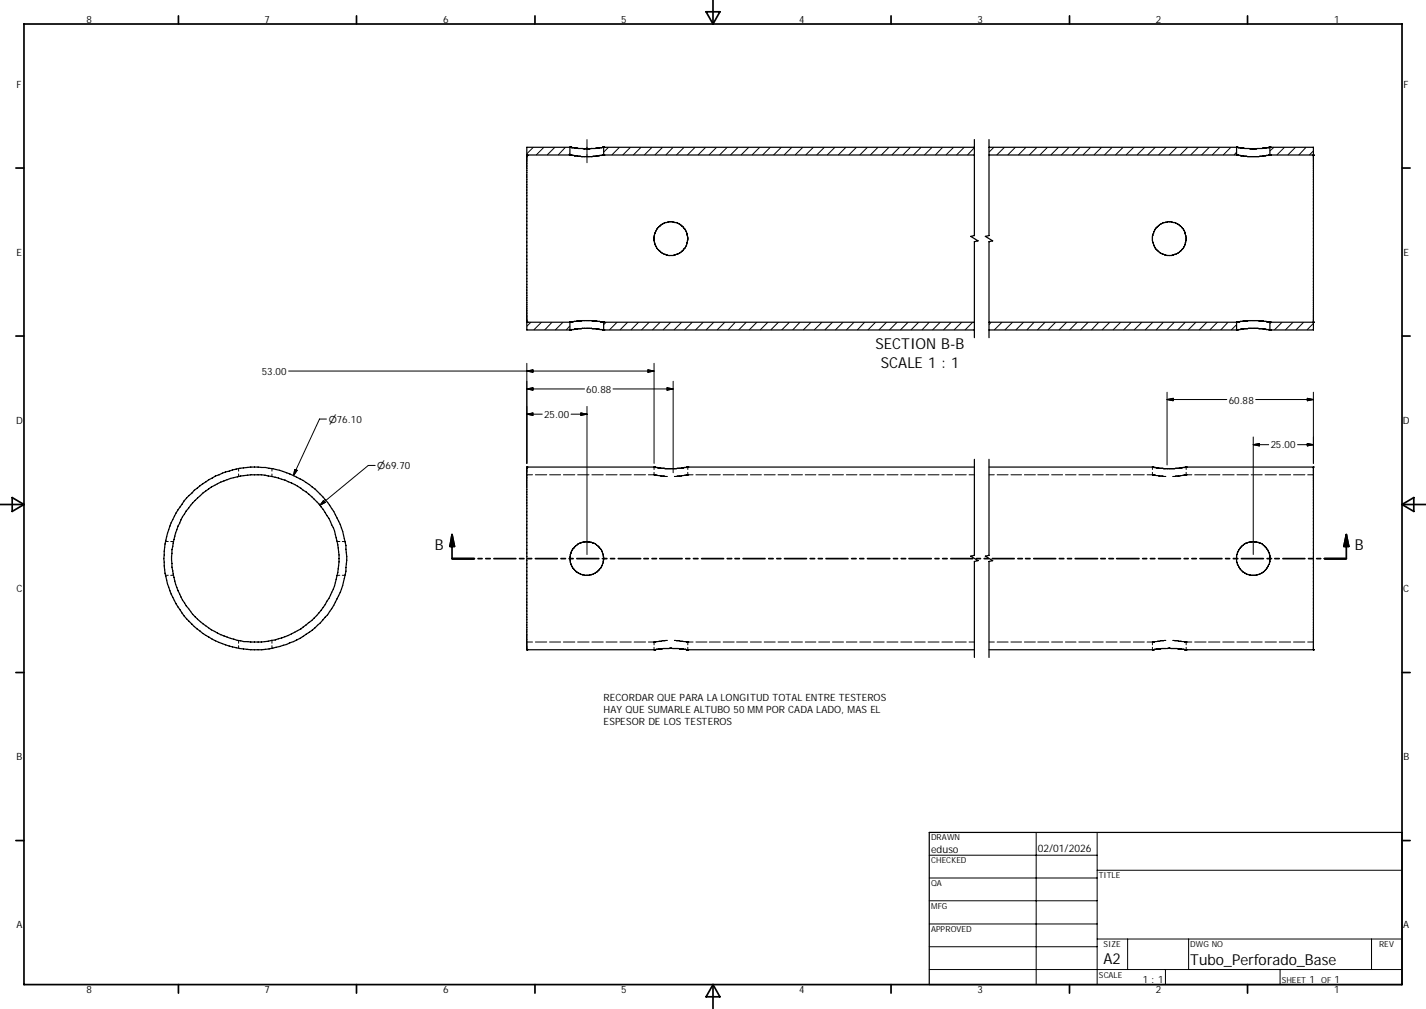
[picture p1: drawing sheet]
<svg xmlns="http://www.w3.org/2000/svg" width="297mm" height="210mm" viewBox="0 0 297 210" stroke-linecap="round" stroke-linejoin="round" font-family="sans-serif">
<g fill="none" stroke="#000" stroke-width=".21">
<path d="M111.1 30.6l-1.4 1.4M113.3 30.6l-1.6 1.7M115.6 30.6l-1.6 1.7M117.8 30.6l-1.6 1.7M118.7 31.9l-.3 .4M122.3 29v4.9M126.7 30.6l-1 1.1M129 30.6l-1.6 1.7M131.3 30.6l-1.6 1.7M133.5 30.6l-1.6 1.7M135.8 30.6l-1.6 1.7M138 30.6l-1.6 1.7"/>
<path d="M140.2 30.6l-1.5 1.7M142.5 30.6l-1.6 1.7M144.8 30.6l-1.6 1.7M147 30.6l-1.6 1.7M149.3 30.6l-1.6 1.7M151.5 30.6l-1.6 1.7M153.8 30.6l-1.7 1.7M156 30.6l-1.7 1.7M158.2 30.6l-1.6 1.7M160.4 30.6l-1.6 1.7M162.7 30.6l-1.6 1.7M164.9 30.6l-1.6 1.7"/>
<path d="M167.2 30.6l-1.6 1.7M169.4 30.6l-1.6 1.7M171.7 30.6l-1.6 1.7M173.9 30.6l-1.6 1.7M176.2 30.6l-1.6 1.7M178.4 30.6l-1.6 1.7M180.7 30.6l-1.6 1.7M182.9 30.6l-1.6 1.7M185.2 30.6l-1.6 1.7M187.4 30.6l-1.6 1.7M189.7 30.6l-1.7 1.7M191.9 30.6l-1.7 1.7"/>
<path d="M194.1 30.6l-1.6 1.7M196.3 30.6l-1.5 1.7M198.6 30.6l-1.6 1.7M200.8 30.6l-1.6 1.7M202.9 30.7l-1.4 1.6M207 30.6l-1 1.1M209.2 30.6l-1.6 1.7M211.5 30.6l-1.6 1.7M213.7 30.6l-1.6 1.7M216 30.6l-1.6 1.7M218.2 30.6l-1.6 1.7M220.5 30.6l-1.6 1.7"/>
<path d="M222.7 30.6l-1.6 1.7M225 30.6l-1.6 1.7M227.2 30.6l-1.6 1.7M229.4 30.6l-1.6 1.7M231.6 30.6l-1.6 1.7M233.9 30.6l-1.6 1.7M236.1 30.6l-1.6 1.7M238.4 30.6l-1.6 1.7M240.6 30.6l-1.6 1.7M242.9 30.6l-1.6 1.7M245.1 30.6l-1.6 1.7M247.4 30.6l-1.6 1.7"/>
<path d="M249.6 30.6l-1.6 1.7M251.9 30.6l-1.6 1.7M254.1 30.6l-1.6 1.7M256.4 30.6l-1.6 1.7M257.6 31.7l-.6 .6M265.3 30.6l-.8 .8M267.5 30.6l-1.6 1.7M269.8 30.6l-1.6 1.7M272 30.6l-1.5 1.7M273.6 31.4l-.9 .9M60.1 77.2h76.1M109.7 77.2l1.3-.2v.5z"/>
<path d="M109.7 75.6v20.8M110.6 67.1l-.9 .8M112.8 67.1l-1.6 1.6M115 67.1l-1.5 1.6M117.3 67.1l-1.6 1.6M118.7 67.8l-.8 .9M126.2 67.1l-.5 .5M128.5 67.1l-1.6 1.6M130.7 67.1l-1.6 1.6M133 67.1l-1.6 1.6M135 77l1.2 .2-1.2 .3zM135.2 67.1l-1.6 1.6"/>
<path d="M136.2 75.6v20.8M137.5 67.1l-1.6 1.6M139.7 67.1l-1.6 1.6M140.2 79.3v19.1M142 67.1l-1.6 1.6M144.2 67.1l-1.6 1.6M146.5 67.1l-1.6 1.6M148.7 67.1l-1.6 1.6M151 67.1l-1.6 1.6M153.2 67.1l-1.6 1.6M155.4 67.1l-1.6 1.6M157.6 67.1l-1.6 1.6"/>
<path d="M159.9 67.1l-1.6 1.6M162.1 67.1l-1.6 1.6M164.4 67.1l-1.6 1.6M166.6 67.1l-1.5 1.6M168.9 67.1l-1.6 1.6M171.2 67.1l-1.6 1.6M173.4 67.1l-1.6 1.6M175.6 67.1l-1.6 1.6M177.9 67.1l-1.6 1.6M180.1 67.1l-1.5 1.6M182.4 67.1l-1.6 1.6M184.7 67.1l-1.7 1.6"/>
<path d="M186.9 67.1l-1.6 1.6M189.1 67.1l-1.6 1.6M191.3 67.1l-1.6 1.6M193.5 67.1l-1.5 1.6M195.8 67.1l-1.6 1.6M198.1 67.1l-1.6 1.6M200.3 67.1l-1.6 1.6M202.6 67.1l-1.6 1.6M206.4 67.1l-.4 .5M208.7 67.1l-1.6 1.6M210.9 67.1l-1.6 1.6M213.2 67.1l-1.6 1.6"/>
<path d="M215.4 67.1l-1.5 1.6M217.7 67.1l-1.6 1.6M219.9 67.1l-1.6 1.6M222.2 67.1l-1.6 1.6M224.4 67.1l-1.6 1.6M226.7 67.1l-1.7 1.6M228.9 67.1l-1.6 1.6M231.1 67.1l-1.6 1.6M233.4 67.1l-1.6 1.6M235.6 67.1l-1.6 1.6M237.8 67.1l-1.6 1.6M240.1 67.1l-1.6 1.6"/>
<path d="M242.3 67.1l-1.5 1.6M244.6 67.1l-1.6 1.6M246.9 67.1l-1.6 1.6M249.1 67.1l-1.6 1.6M251.4 67.1l-1.6 1.6M253.6 67.1l-1.6 1.6M255.8 67.1l-1.5 1.6M257.6 67.6l-1.1 1.1M264.8 67.1l-.3 .2M267 67.1l-1.6 1.6M269.3 67.1l-1.6 1.6M271.5 67.1l-1.6 1.6"/>
<path d="M273.6 67.3l-1.4 1.4M49.7 97.5v.5M49.7 98.6v.5M56.6 97.5v.5M56.6 98.6v.5M61.4 97.7l.5 .2-.8 1.1zM68 87.2h-1.5l-5.4 11.8M78.1 96.9h-1.4l-10.1 8.3M109.7 86.2h3.2M109.7 98.8h1.2M109.7 80.9l1.3-.2v.5zM109.7 86.2l1.3-.3v.5z"/>
<path d="M111.5 98.8h2.4M114.5 98.8h2.3M117.3 98.8h2.4M120.3 98.8h2.4M121 85.9l1.3 .3-1.3 .2zM121.8 80.9h-12.1M122.3 84.6v30.8M122.3 86.2h-3.3M123.3 98.8h2.3M126.2 98.8h2.3M127.7 80.9h12.5M129.1 98.8h2.4"/>
<path d="M132.1 98.8h2.4M135 98.8h1.5l1 .3h1.5M136.2 98.8h.1M136.2 97.2v.5M136.2 98.3v.5M136.3 98.8h.1M136.4 98.8h.1M138.9 80.7l1.3 .2-1.3 .3zM143 98.8h.1M143 98.8h1.4M143 98.8l-1 .3h-1.5M143.1 98.8h.1"/>
<path d="M143.2 98.8h.1M143.3 98.8h.1M143.3 97.2v.5M143.3 98.3v.5M144.9 98.8h2.3M147.7 98.8h2.3M150.6 98.8h2.3M153.4 98.8h2.3M156.3 98.8h2.3M159.2 98.8h2.3M162.1 98.8h2.2M164.8 98.8h2.3"/>
<path d="M167.7 98.8h2.2M170.5 98.8h2.3M173.4 98.8h2.3M176.3 98.8h2.2M179.1 98.8h2.3M181.9 98.8h2.2M184.7 98.8h2.3M187.6 98.8h2.3M190.5 98.8h2.2M193.3 98.8h2.3M196.2 98.8h2.2M199 98.8h2.3"/>
<path d="M201.8 98.8h1.1M206 98.8h1.1M207.7 98.8h2.3M210.6 98.8h2.2M213.4 98.8h2.2M216.2 98.8h2.2M219 98.8h2.3M221.9 98.8h2.2M224.7 98.8h2.3M227.6 98.8h2.2M230.4 98.8h2.3M233.3 98.8h2.2"/>
<path d="M236.1 98.8h2.2M240 98.8h.1M240 97.2v.5M240 98.3v.5M240.1 98.8h.1M240.3 98.8h.1M240.3 98.8h-1.4M240.3 98.8l1 .3h1.5M243.1 83.1l1.2-.2v.5zM243.1 81.6v15.2M246.8 98.8h.1M246.8 98.8h1.4"/>
<path d="M246.8 98.8l-1 .3h-1.5M246.9 98.8h.1M247 98.8h.1M247.1 98.8h.1M247.1 97.2v.5M247.1 98.3v.5M248.8 98.8h2.4M251.7 98.8h2.4M254.7 98.8h2.3M255.5 83.1h-12.4M257.6 98.8h2.4M260.6 98.8h2.3"/>
<path d="M261 92.5h3.2M261 92.5l1.3-.2v.5zM261 90.9v24.5M263.5 98.8h2.4M266.4 98.8h2.4M269.4 98.8h2.4M272.3 92.3l1.3 .2-1.3 .3zM272.3 82.9l1.3 .2-1.3 .3zM272.4 98.8h1.2M273.6 83.1h-12.1M273.6 92.5h-3.3M273.6 81.6v14.8"/>
<path d="M34.5 112.7h.6M34.5 119.7h.6M35.6 112.7h.5M35.6 119.7h.5M67.4 104.1l.3 .5-1.1 .6zM70.3 112.7h.5M70.3 119.7h.5M71.3 112.7h.6M71.3 119.7h.6M49.7 133.3v.6M49.7 134.4v.5M56.6 133.3v.6"/>
<path d="M56.6 134.4v.5M109.7 133.6h1.2M111.5 133.6h2.4M114.5 133.6h2.3M117.3 133.6h2.4M120.3 133.6h2.4M123.3 133.6h2.3M126.2 133.6h2.3M129.1 133.6h2.4M132.1 133.6h2.4M136.2 133.6h.1M136.2 133.6v.6"/>
<path d="M136.2 134.7v.5M136.3 133.6h.1M136.4 133.6h.1M139 133.3l-2.4 .3h-1.6M140.5 133.3l2.4 .3h1.5M143 133.6h.1M143.1 133.6h.1M143.2 133.6h.1M143.3 133.6h.1M143.3 133.6v.6M143.3 134.7v.5M144.9 133.6h2.3"/>
<path d="M147.7 133.6h2.3M150.6 133.6h2.3M153.4 133.6h2.3M156.3 133.6h2.3M159.2 133.6h2.3M162.1 133.6h2.2M164.8 133.6h2.3M167.7 133.6h2.2M170.5 133.6h2.3M173.4 133.6h2.3M176.3 133.6h2.2M179.1 133.6h2.3"/>
<path d="M181.9 133.6h2.2M184.7 133.6h2.3M187.6 133.6h2.3M190.5 133.6h2.2M193.3 133.6h2.3M196.2 133.6h2.2M199 133.6h2.3M201.8 133.6h1.1M206 133.6h1.1M207.7 133.6h2.3M210.6 133.6h2.2M213.4 133.6h2.2"/>
<path d="M216.2 133.6h2.2M219 133.6h2.3M221.9 133.6h2.2M224.7 133.6h2.3M227.6 133.6h2.2M230.4 133.6h2.3M233.3 133.6h2.2M236.1 133.6h2.2M240 133.6h.1M240 133.6v.6M240 134.7v.5M240.1 133.6h.1"/>
<path d="M240.3 133.6h.1M242.8 133.3l-2.4 .3h-1.5M244.3 133.3l2.4 .3h1.5M246.8 133.6h.1M246.9 133.6h.1M247 133.6h.1M247.1 133.6h.1M247.1 133.6v.6M247.1 134.7v.5M248.8 133.6h2.4M251.7 133.6h2.4M254.7 133.6h2.3"/>
<path d="M257.6 133.6h2.4M260.6 133.6h2.3M263.5 133.6h2.4M266.4 133.6h2.4M269.4 133.6h2.4M272.4 133.6h1.2M193.5 178h35M215.8 173.2v31.7M228.5 173.2v31.7M193.5 182.7h35M193.5 187.5h35M193.5 192.3h35"/>
<path d="M193.5 197h35M228.5 195.4h63.5M228.5 181.1h63.5M234.9 195.4v6.4M247.6 195.4v6.4M285.7 195.4v6.4M193.5 201.8h98.5M242.7 201.8v3.1M266.6 201.8v3.1"/>
</g>
<g fill="none" stroke="#000" stroke-width=".25">
<path d="M109.7 32.3h.1M109.7 32.3h9.3M118.7 30.6h.1M118.7 32.3h.1M118.7 30.6v1.7M118.8 30.6h.1M118.8 32.3h.1M119 30.6h.1M119 32.3h.1M119 30.6h-9.3v38.1h9.3l2.2-.4h2l2.3 .4h77.4M119 30.6l.6 .2a19 19 0 0 0 5.8-.1l.1-.1M119 32.3l2.1 .3h2.3l2.1-.3"/>
<path d="M125.5 30.6h.1M125.5 32.3h.1M125.5 32.3h77.4M125.5 30.6h77.4M125.6 30.6h.1M125.6 32.3h.1M125.7 30.6h.1M125.7 32.3h.1M125.7 30.6v1.7M202.9 29v20l-.7 .2 1.5 .9-.8 .2v20M206 29v20l-.8 .2 1.6 .9-.8 .2v20M206 32.3h51.8l2 .3h2.4l2-.3"/>
<path d="M206 30.6h51.8l.6 .2a19.1 19.1 0 0 0 5.3 0l.5-.1M257.6 30.6h.1M257.6 32.3h.1M257.6 30.6v1.7M257.7 30.6h.1M257.7 32.3h.1M264.2 30.7h.1M264.2 32.3h.1M264.2 30.7l9.4-.1v38.1h-9.3l-2.3-.4h-2l-2.3 .4M264.4 30.6h.1M264.4 32.3h.1M264.5 30.6h.1"/>
<path d="M264.5 32.3h.1M264.5 30.6v1.7M273.6 32.3h.1M273.6 32.3h-9.4M109.7 67.1h.1M109.7 67.1h9.3l2.2-.4 3.1 .1 1.1 .3h77.5M118.7 68.7h.1M118.7 67.1h.1M118.7 67.1v1.6M118.8 68.7h.1M118.8 67.1h.1M119 67.1h.1"/>
<path d="M125.5 67.1h.1M125.6 68.7h.1M125.6 67.1h.1M125.7 68.7h.1M125.7 67.1h.1M125.7 67.1v1.6M206 67.1h51.9l2.1-.4 3.1 .1 1.1 .3h9.4M206 68.7h51.7M257.6 67.1h.1M257.6 68.7h.1M257.6 67.1v1.6M257.7 67.1h.1"/>
<path d="M257.7 68.7h.1M264.2 68.6h.1M264.4 67.1h.1M264.4 68.7h.1M264.5 67.1h.1M264.5 68.7h.1M264.5 67.1v1.6M273.6 67.1h.1M109.7 97.2h.1M109.7 97.2h26.7l2.1 .3h2.4l2.1-.2M109.7 97.2v38M136.2 97.2h.1"/>
<path d="M136.3 97.2h.1M143 97.3h.1M143.1 97.2h.1M143.1 97.2h59.8M143.1 97.2l-.1 .1M143.2 97.2h.1M143.3 97.2h.1M202.9 95.6v20l-.7 .1 1.5 1-.8 .1v20M206 97.2l34.3 .1M206 95.6v20l-.8 .1 1.6 1-.8 .1v20M240 97.2h.1M240.1 97.2h.1"/>
<path d="M240.3 97.3h.1M240.3 97.3l2 .2h2.4l2.1-.2M246.8 97.3h.1M246.9 97.2h.1M246.9 97.2h26.7M246.9 97.2l-.1 .1M247 97.2h.1M247.1 97.2h.1M273.6 97.2h.1M273.6 97.2v38M40.1 104.6a17.4 17.4 0 0 1 28.7 3.9 17.4 17.4 0 0 1-14.4 25.1 17.4 17.4 0 0 1-16.7-9.4 17.4 17.4 0 0 1 2-19zM109.7 135.2h.1"/>
<path d="M109.7 135.2h26.9l.6-.2a19.6 19.6 0 0 1 5.1 0l.6 .2h60M136.2 135.2h.1M136.3 135.2h.1M136.4 135.2h.1M143 135.2h.1M143.1 135.2h.1M143.2 135.2h.1M143.3 135.2h.1M206 135.2h34.4l.6-.2a19.6 19.6 0 0 1 5.1 0l.6 .2h26.9M240 135.2h.1M240.1 135.2h.1M240.3 135.2h.1"/>
<path d="M246.8 135.2h.1M246.9 135.2h.1M247 135.2h.1M247.1 135.2h.1M273.6 135.2h.1M193.5 173.2h98.5v31.7h-98.5z"/>
<circle cx="139.7" cy="49.7" r="3.5"/>
<circle cx="243.6" cy="49.7" r="3.5"/>
<circle cx="53.1" cy="116.2" r="19"/>
<circle cx="122.2" cy="116.2" r="3.5"/>
<circle cx="261" cy="116.2" r="3.5"/>
</g>
<g fill="none" stroke="#000" stroke-width=".36">
<path d="M148.5 0v5M5 5h287v199.9h-287zM37.2 3.3v1.7M74.3 3.3v1.7M111.4 3.3v1.7M147.1 2.5h2.8l-1.4 2.5zM185.6 3.3v1.7M222.8 3.3v1.7M259.8 3.3v1.7M3.3 35h1.7M292 35h1.7M3.3 69.9h1.7"/>
<path d="M292 69.9h1.7M0 105h5M2.5 103.5l2.5 1.5-2.5 1.4zM94.1 111.3v4.9h4.7M94.1 111.3l.6 2.4h-1zM99.6 116.2h.8M101.2 116.2h.9M102.9 116.2h4.5M108.2 116.2h.9M109.9 116.2h.8M111.5 116.2h4.6M116.8 116.2h1"/>
<path d="M118.5 116.2h.9M120.1 116.2h4.6M125.5 116.2h.9M127.2 116.2h.8M128.8 116.2h4.6M134.1 116.2h.9M135.8 116.2h.9M137.4 116.2h4.7M142.8 116.2h.9M144.4 116.2h1M146.1 116.2h4.6M151.5 116.2h.9"/>
<path d="M153.1 116.2h.9M154.8 116.2h4.5M160.1 116.2h.9M161.8 116.2h.8M163.4 116.2h4.6M168.7 116.2h1M170.4 116.2h.9M172 116.2h4.6M177.4 116.2h.9M179.1 116.2h.8M180.7 116.2h4.6M186.1 116.2h.8"/>
<path d="M187.7 116.2h.9M189.3 116.2h4.7M194.7 116.2h.9M196.3 116.2h1M198 116.2h4.6M203.4 116.2h.8M205 116.2h.9M206.7 116.2h4.5M212 116.2h.9M213.6 116.2h.9M215.3 116.2h4.6M220.6 116.2h1"/>
<path d="M222.3 116.2h.9M223.9 116.2h4.7M229.3 116.2h.9M231 116.2h.9M232.6 116.2h4.6M238 116.2h.8M239.6 116.2h.9M241.3 116.2h4.6M246.6 116.2h.9M248.2 116.2h1M249.9 116.2h4.6M255.3 116.2h.8"/>
<path d="M256.9 116.2h.9M258.6 116.2h4.5M263.9 116.2h.9M265.5 116.2h.9M267.2 116.2h4.6M272.5 116.2h1M274.2 116.2h.9M280.4 111.3v4.9h-4.6M280.4 111.3l.5 2.4h-1zM292 105l2.5-1.5v2.9zM292 105h5M3.3 140h1.7"/>
<path d="M292 140h1.7M3.3 174.9h1.7M292 174.9h1.7M37.2 204.9v1.8M74.3 204.9v1.8M111.4 204.9v1.8M148.5 204.9v5M148.5 204.9l1.4 2.5h-2.8zM185.6 204.9v1.8M222.8 204.9v1.8M259.8 204.9v1.8"/>
</g>
<g fill="#000" stroke="#000" stroke-width=".36">
<path d="M94.1 111.3l.6 2.4h-1z" fill-rule="evenodd"/>
<path d="M280.4 111.3l.5 2.4h-1z" fill-rule="evenodd"/>
</g>
<g fill="#000" stroke="#000" stroke-width=".21">
<path d="M109.7 77.2l1.3-.2v.5z" fill-rule="evenodd"/>
<path d="M135 77l1.2 .2-1.2 .3z" fill-rule="evenodd"/>
<path d="M61.4 97.7l.5 .2-.8 1.1z" fill-rule="evenodd"/>
<path d="M109.7 86.2l1.3-.3v.5z" fill-rule="evenodd"/>
<path d="M109.7 80.9l1.3-.2v.5z" fill-rule="evenodd"/>
<path d="M121 85.9l1.3 .3-1.3 .2z" fill-rule="evenodd"/>
<path d="M138.9 80.7l1.3 .2-1.3 .3z" fill-rule="evenodd"/>
<path d="M243.1 83.1l1.2-.2v.5z" fill-rule="evenodd"/>
<path d="M261 92.5l1.3-.2v.5z" fill-rule="evenodd"/>
<path d="M272.3 92.3l1.3 .2-1.3 .3z" fill-rule="evenodd"/>
<path d="M272.3 82.9l1.3 .2-1.3 .3z" fill-rule="evenodd"/>
<path d="M67.4 104.1l.3 .5-1.1 .6z" fill-rule="evenodd"/>
</g>
<g font-size="3.1">
<text x="182.4" y="72.7">SECTION B-B</text>
<text x="183.5" y="76.5">SCALE 1 : 1</text>
<text x="90.6" y="114.5">B</text>
<text x="282.2" y="114.5">B</text>
<text x="229.9" y="200.7">A2</text>
<text x="247.9" y="200.9">Tubo_Perforado_Base</text>
</g>
<g font-size="2.2">
<text x="194" y="177.5">eduso</text>
<text x="216.2" y="177.2">02/01/2026</text>
</g>
<g font-size="2.1">
<text x="18" y="4.8">8</text>
<text x="55.1" y="4.8">7</text>
<text x="92.3" y="4.8">6</text>
<text x="129.4" y="4.8">5</text>
<text x="166.5" y="4.8">4</text>
<text x="203.6" y="4.8">3</text>
<text x="240.7" y="4.8">2</text>
<text x="277.9" y="4.8">1</text>
<text x="3.5" y="18.3">F</text>
<text x="292.4" y="18.3">F</text>
<text x="3.5" y="53.3">E</text>
<text x="292.4" y="53.3">E</text>
<text x="54.5" y="78">53.00</text>
<text x="122.1" y="81.7">60.88</text>
<text x="255.9" y="84">60.88</text>
<text x="3.4" y="88.2">D</text>
<text x="113.4" y="87">25.00</text>
<text x="292.2" y="88.2">D</text>
<text x="264.7" y="93.3">25.00</text>
<text x="3.5" y="123.2">C</text>
<text x="292.3" y="123.2">C</text>
<text x="125.7" y="146">RECORDAR QUE PARA LA LONGITUD TOTAL ENTRE TESTEROS</text>
<text x="125.7" y="148.4">HAY QUE SUMARLE ALTUBO 50 MM POR CADA LADO, MAS EL</text>
<text x="125.7" y="151">ESPESOR DE LOS TESTEROS</text>
<text x="3.5" y="158.2">B</text>
<text x="292.4" y="158.2">B</text>
<text x="3.5" y="193.2">A</text>
<text x="292.3" y="193.2">A</text>
<text x="18" y="206.7">8</text>
<text x="55.1" y="206.7">7</text>
<text x="92.3" y="206.7">6</text>
<text x="129.4" y="206.7">5</text>
<text x="166.5" y="206.7">4</text>
<text x="203.6" y="206.7">3</text>
<text x="238" y="204.6">1 : 1</text>
<text x="240.7" y="206.7">2</text>
<text x="272.7" y="204.6">1</text>
<text x="277.9" y="206.7">1</text>
<text x="278" y="204.6">1</text>
</g>
<g font-size="2">
<text x="68.5" y="88">⌀76.10</text>
<text x="78.6" y="97.6">⌀69.70</text>
</g>
<g font-size="1.7">
<text x="194" y="174.8">DRAWN</text>
<text x="194" y="179.6">CHECKED</text>
<text x="194" y="184.4">QA</text>
<text x="228.9" y="182.7">TITLE</text>
<text x="194" y="189.1">MFG</text>
<text x="194" y="193.9">APPROVED</text>
<text x="229.9" y="197.1">SIZE</text>
<text x="247.9" y="197.1">DWG NO</text>
<text x="287.3" y="197">REV</text>
<text x="228.9" y="203.5">SCALE</text>
<text x="267" y="204.6">SHEET</text>
<text x="275.2" y="204.6">OF</text>
</g>
</svg>
